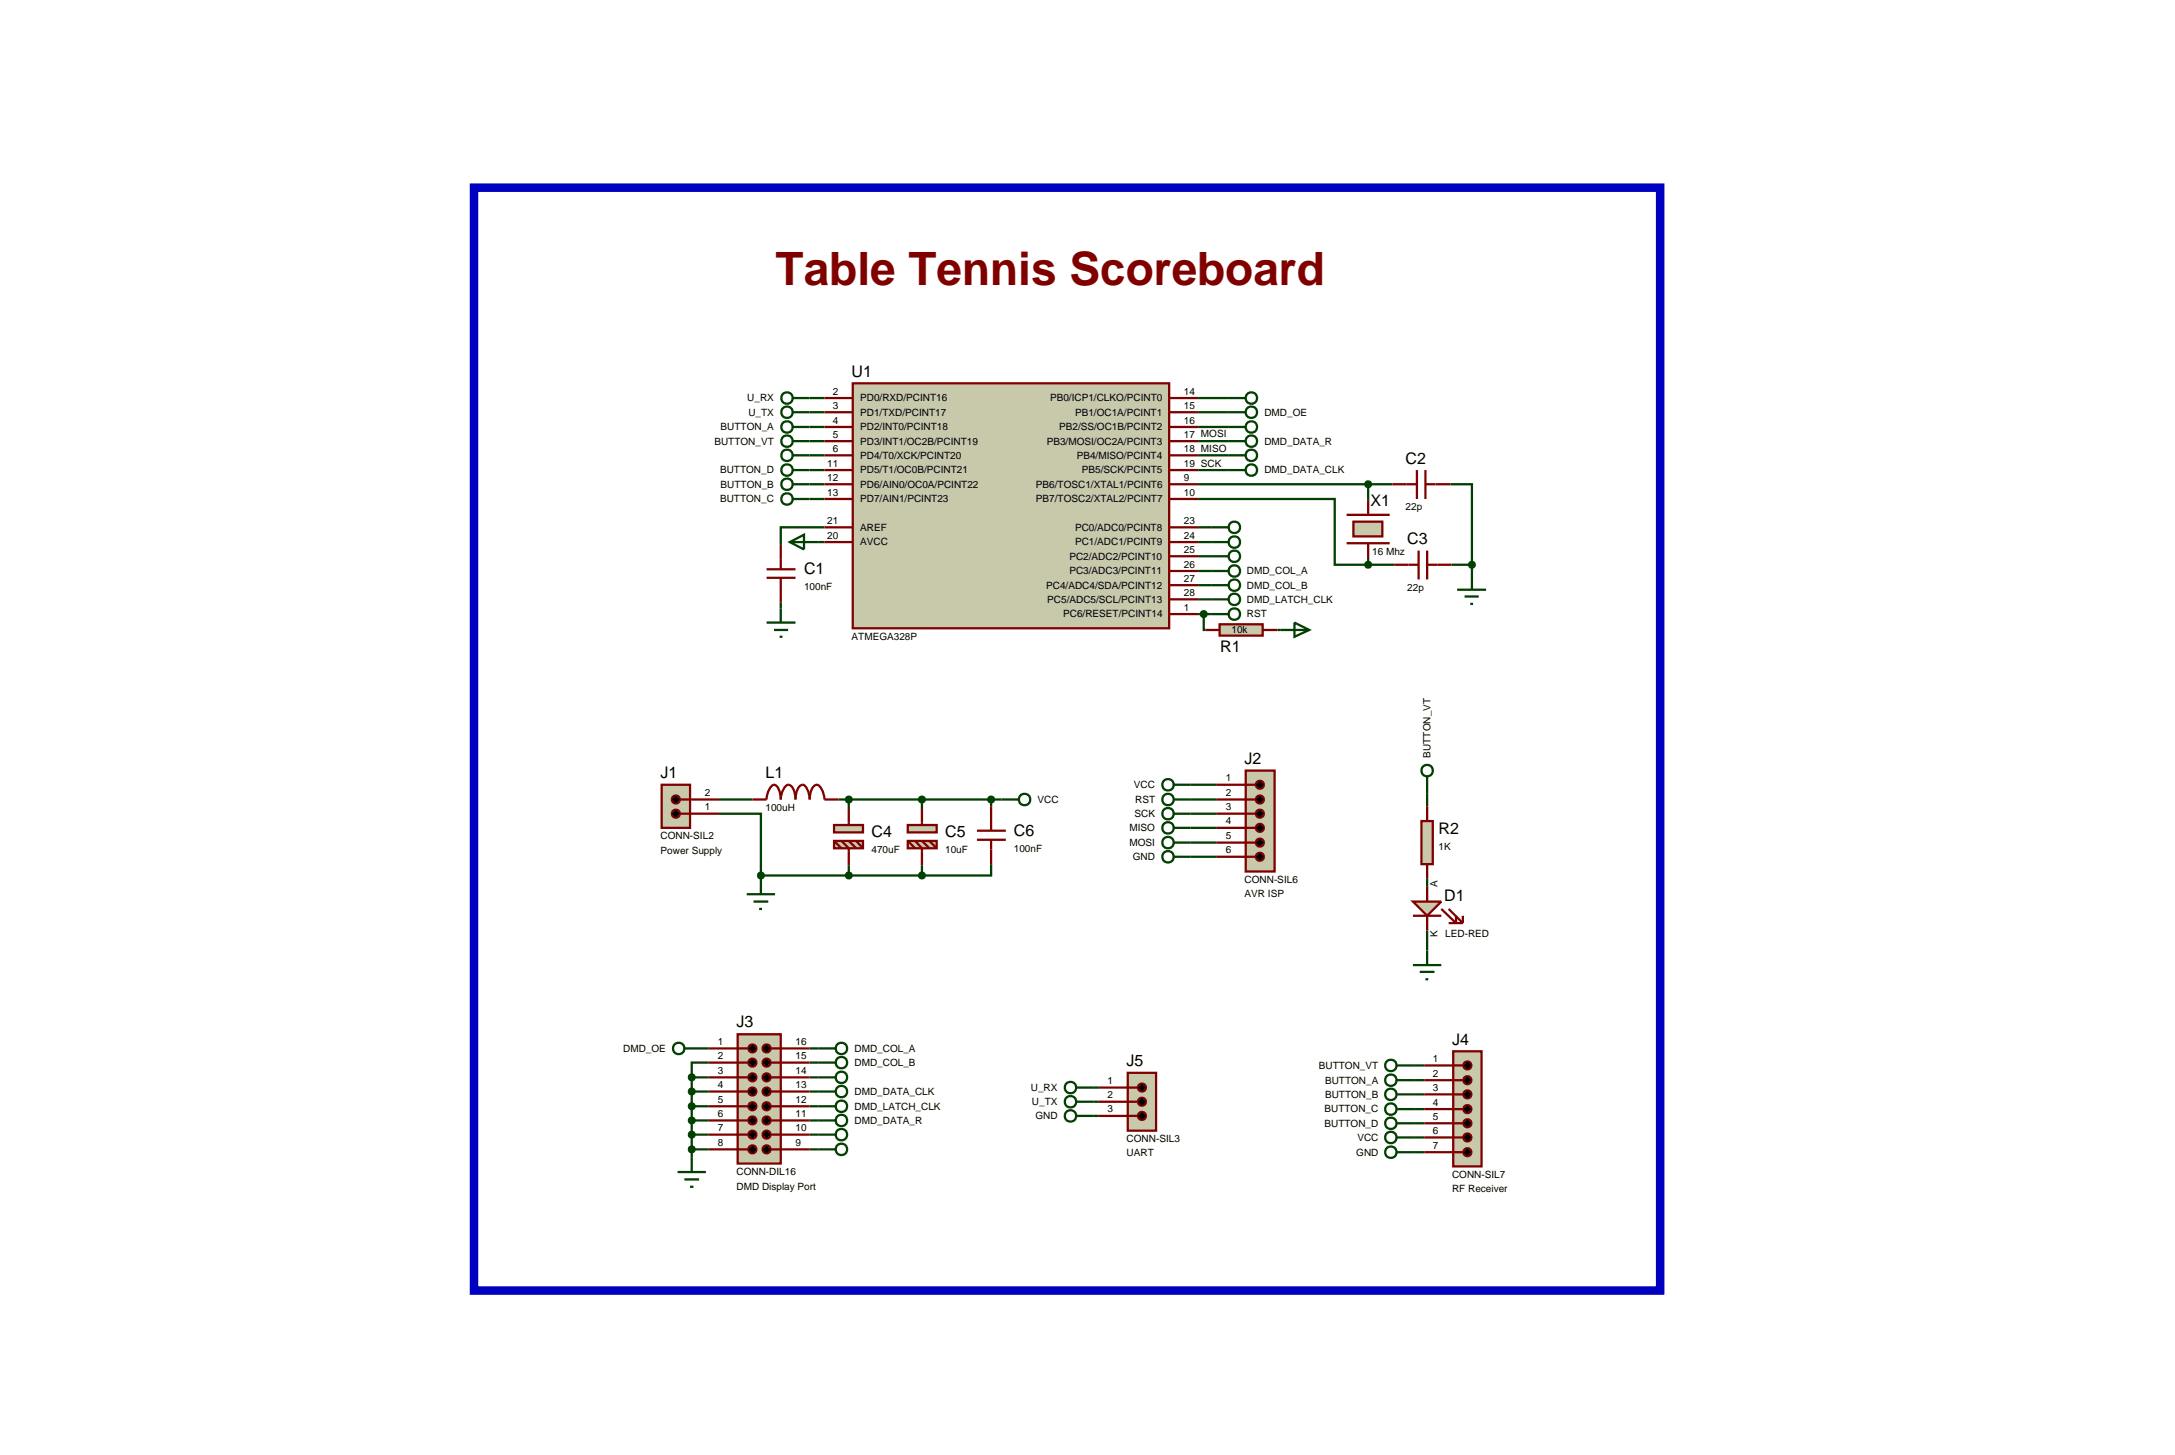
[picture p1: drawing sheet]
<svg xmlns="http://www.w3.org/2000/svg" width="384mm" height="257mm" viewBox="0 0 384 257" stroke-linecap="round" stroke-linejoin="round" font-family="sans-serif">
<g fill="none" stroke="#004000" stroke-width=".4">
<path d="M142.8 70.2h2.6M142.8 72.7h2.6M142.8 75.3h2.6M142.8 77.8h2.6M211.3 70.2h8.4M211.3 72.7h8.4M211.3 75.3h8.4M211.3 77.8h5.3M142.8 80.3h2.6M142.8 82.9h2.6M142.8 85.4h2.6M142.8 88h2.6"/>
<path d="M144.4 95.6h1M145.4 93h-7.7v3.1M211.3 88h24.1v11.6h5.9M211.3 80.3h5.3M211.3 82.9h5.3M211.3 95.6h2.3M211.3 93h2.3M211.3 98.1h2.3M211.3 85.4h34.3M241.3 85.4v2.8M241.3 98.4v1.2M241.3 99.6h4.6"/>
<path d="M255.8 85.4h3.8v14.2M256 99.6h3.6M259.6 99.6v1.8M137.7 106.3v1M211.3 100.7h2.3M211.3 103.2h2.3M211.3 105.7h2.3M211.3 108.3h2.3M212.3 108.3v2.8h.3M225.3 111.1h.5M210 138.4h4.6M251.7 139.9v2.3"/>
<path d="M126.8 143.5h7.4v10.9M126.8 141h5.9M134.2 154.4v.8M134.2 154.4h28.4M147.9 141h28.7M149.7 141v1.5M149.7 152.6v1.8M162.6 141v1.5M162.6 152.6v1.8M174.8 152.4v2h-12.2M174.8 141v1.2M210 141h4.6"/>
<path d="M210 143.5h4.6M210 146h4.6M210 148.6h4.6M210 151.1h4.6M251.7 154.9v1.5M251.7 164.1v3.5M122 190h3M122 192.5h3M122 195.1h3M122 197.6h3M122 190v14.2M123.8 184.9h1.2"/>
<path d="M125 187.4h-3v2.6M142.8 184.9h1.6M142.8 190h1.6M142.8 192.5h1.6M142.8 195.1h1.6M142.8 197.6h1.6M142.8 187.4h1.6M192.8 196.8h1M192.8 194.3h1M192.8 191.8h1M249.4 198.1h1.8M249.4 195.6h1.8"/>
<path d="M249.4 193h1.8M249.4 190.5h1.8M249.4 187.9h1.8M122 200.1h3M122 202.7h3M142.8 200.1h1.6M142.8 202.7h1.6M249.4 203.2h1.8M249.4 200.6h1.8"/>
<circle cx="220.7" cy="72.7" r="1.01"/>
<circle cx="220.7" cy="75.3" r="1.01"/>
<circle cx="220.7" cy="70.2" r="1.01"/>
</g>
<path d="M150.4 67.6h55.8v43.2h-55.8z" fill="#c8c8aa" stroke="#800000" stroke-width=".4"/>
<g fill="none" stroke="#800000" stroke-width=".4">
<path d="M145.4 70.2h5M145.4 72.7h5M145.4 77.8h5M145.4 75.3h5M206.2 70.2h5.1M206.2 72.7h5.1M206.2 77.8h5.1M206.2 75.3h5.1M137.7 96.1v4.3M145.4 85.4h5M145.4 82.9h5M145.4 80.3h5"/>
<path d="M145.4 88h5M145.4 95.6h5M145.4 93h5M206.2 85.4h5.1M206.2 82.9h5.1M206.2 80.3h5.1M206.2 88h5.1M206.2 98.1h5.1M206.2 95.6h5.1M206.2 93h5.1M135.2 100.4h5.1M135.2 101.9h5.1"/>
<path d="M137.7 101.9v4.4M206.2 108.3h5.1M206.2 105.7h5.1M206.2 103.2h5.1M206.2 100.7h5.1"/>
</g>
<g fill="none" stroke="#004000" stroke-width=".4">
<path d="M139.8 77.8h3M139.8 75.3h3M139.8 72.7h3M139.8 70.2h3M216.6 77.8h3.1M139.3 95.6l2.5-1.3v2.6zM139.3 95.6h5.1M139.8 80.3h3M139.8 82.9h3M139.8 85.4h3M139.8 88h3M213.6 95.6h3"/>
<path d="M213.6 93h3M213.6 98.1h3M216.6 80.3h3.1M216.6 82.9h3.1M135.2 109.8h5.1M136.5 111.1h2.5M137.5 112.3h.5M137.7 107.3v2.5M213.6 100.7h3M213.6 103.2h3M213.6 105.7h3M225.8 111.1h5.1"/>
<path d="M228.3 109.8l2.6 1.3-2.6 1.2z"/>
<circle cx="138.8" cy="70.2" r="1.01"/>
<circle cx="138.8" cy="75.3" r="1.01"/>
<circle cx="138.8" cy="77.8" r="1.01"/>
<circle cx="138.8" cy="72.7" r="1.01"/>
<circle cx="220.7" cy="77.8" r="1.01"/>
<circle cx="138.8" cy="80.3" r="1.01"/>
<circle cx="138.8" cy="82.9" r="1.01"/>
<circle cx="138.8" cy="88" r="1.01"/>
<circle cx="138.8" cy="85.4" r="1.01"/>
<circle cx="217.7" cy="98.1" r="1.01"/>
<circle cx="217.7" cy="93" r="1.01"/>
<circle cx="217.7" cy="95.6" r="1.01"/>
<circle cx="220.7" cy="82.9" r="1.01"/>
<circle cx="220.7" cy="80.3" r="1.01"/>
<circle cx="217.7" cy="103.2" r="1.01"/>
<circle cx="217.7" cy="100.7" r="1.01"/>
<circle cx="217.7" cy="105.7" r="1.01"/>
</g>
<path d="M83.6 33.1h209.2v194.5h-209.2z" fill="none" stroke="#0000c0" stroke-width="1.5" stroke-linecap="butt"/>
<path d="M130.1 182.4h7.6v22.8h-7.6z" fill="#c8c8aa" stroke="#800000" stroke-width=".4"/>
<g fill="none" stroke="#800000" stroke-width=".4">
<path d="M125 184.9h6.9M125 187.4h6.9M125 190h6.9M125 192.5h6.9M125 195.1h6.9M125 197.6h6.9M136 184.9h6.8M136 187.4h6.8M136 190h6.8M136 192.5h6.8M136 195.1h6.8M136 197.6h6.8"/>
<path d="M125 200.1h6.9M125 202.7h6.9M136 200.1h6.8M136 202.7h6.8"/>
</g>
<g fill="#000" stroke="#800000" stroke-width=".4">
<path d="M132.2 184.4l.5-.2-.7 .7zM132.7 184.2a.68 .68 0 0 1 .7 .7zM132.7 185.6l.7-.7a.68 .68 0 0 1-.7 .7zM132 184.9l.7 .7a.68 .68 0 0 1-.7-.7z"/>
<path d="M132.2 186.9l.5-.2-.7 .7zM132.7 186.7a.68 .68 0 0 1 .7 .7zM132.7 188.1l.7-.7a.68 .68 0 0 1-.7 .7zM132 187.4l.7 .7a.68 .68 0 0 1-.7-.7z"/>
<path d="M132.2 189.5l.5-.2-.7 .7zM132.7 189.3a.68 .68 0 0 1 .7 .7zM132.7 190.7l.7-.7a.68 .68 0 0 1-.7 .7zM132 190l.7 .7a.68 .68 0 0 1-.7-.7z"/>
<path d="M132.2 192l.5-.2-.7 .7zM132.7 191.8a.68 .68 0 0 1 .7 .7zM132.7 193.2l.7-.7a.68 .68 0 0 1-.7 .7zM132 192.5l.7 .7a.68 .68 0 0 1-.7-.7z"/>
<path d="M132.2 194.6l.5-.2-.7 .7zM132.7 194.4a.68 .68 0 0 1 .7 .7zM133.4 195.1a.68 .68 0 0 1-.7 .7zM132 195.1l.7 .7a.68 .68 0 0 1-.7-.7z"/>
<path d="M132.2 197.1l.5-.2-.7 .7zM132.7 196.9a.68 .68 0 0 1 .7 .7zM132.7 198.3l.7-.7a.68 .68 0 0 1-.7 .7zM132 197.6l.7 .7a.68 .68 0 0 1-.7-.7z"/>
<path d="M134.7 184.4l.5-.2-.7 .7zM135.2 184.2a.68 .68 0 0 1 .7 .7zM135.9 184.9a.68 .68 0 0 1-.7 .7zM134.5 184.9l.7 .7a.68 .68 0 0 1-.7-.7z"/>
<path d="M134.7 186.9l.5-.2-.7 .7zM135.2 186.7a.68 .68 0 0 1 .7 .7zM135.2 188.1l.7-.7a.68 .68 0 0 1-.7 .7zM134.5 187.4l.7 .7a.68 .68 0 0 1-.7-.7z"/>
<path d="M134.7 189.5l.5-.2-.7 .7zM135.2 189.3a.68 .68 0 0 1 .7 .7zM135.2 190.7l.7-.7a.68 .68 0 0 1-.7 .7zM134.5 190l.7 .7a.68 .68 0 0 1-.7-.7z"/>
<path d="M134.7 192l.5-.2-.7 .7zM135.2 191.8a.68 .68 0 0 1 .7 .7zM135.9 192.5a.68 .68 0 0 1-.7 .7zM134.5 192.5l.7 .7a.68 .68 0 0 1-.7-.7z"/>
<path d="M134.7 194.6l.5-.2-.7 .7zM135.2 194.4a.68 .68 0 0 1 .7 .7zM135.9 195.1a.68 .68 0 0 1-.7 .7zM134.5 195.1l.7 .7a.68 .68 0 0 1-.7-.7z"/>
<path d="M134.7 197.1l.5-.2-.7 .7zM135.2 196.9a.68 .68 0 0 1 .7 .7zM135.2 198.3l.7-.7a.68 .68 0 0 1-.7 .7zM134.5 197.6l.7 .7a.68 .68 0 0 1-.7-.7z"/>
<path d="M132.2 199.6l.5-.2-.7 .7zM132.7 199.4a.68 .68 0 0 1 .7 .7zM132.7 200.8l.7-.7a.68 .68 0 0 1-.7 .7zM132 200.1l.7 .7a.68 .68 0 0 1-.7-.7z"/>
<path d="M132.2 202.2l.5-.2-.7 .7zM132.7 202a.68 .68 0 0 1 .7 .7zM132.7 203.4l.7-.7a.68 .68 0 0 1-.7 .7zM132 202.7l.7 .7a.68 .68 0 0 1-.7-.7z"/>
<path d="M134.7 199.6l.5-.2-.7 .7zM135.2 199.4a.68 .68 0 0 1 .7 .7zM135.2 200.8l.7-.7a.68 .68 0 0 1-.7 .7zM134.5 200.1l.7 .7a.68 .68 0 0 1-.7-.7z"/>
<path d="M134.7 202.2l.5-.2-.7 .7zM135.2 202a.68 .68 0 0 1 .7 .7zM135.9 202.7a.68 .68 0 0 1-.7 .7zM134.5 202.7l.7 .7a.68 .68 0 0 1-.7-.7z"/>
</g>
<g fill="#000">
<path d="M132 184.9l.7-.7 .7 .7-.7 .7zM132.7 186.7l.7 .7-.7 .7-.7-.7zM132.7 189.3l.7 .7-.7 .7-.7-.7zM132 192.5l.7-.7 .7 .7-.7 .7zM132 195.1l.7-.7 .7 .7-.7 .7zM132 197.6l.7-.7 .7 .7-.7 .7zM135.2 184.2l.7 .7-.7 .7-.7-.7zM135.2 186.7l.7 .7-.7 .7-.7-.7zM135.2 189.3l.7 .7-.7 .7-.7-.7zM135.2 191.8l.7 .7-.7 .7-.7-.7zM135.2 194.4l.7 .7-.7 .7-.7-.7zM135.2 196.9l.7 .7-.7 .7-.7-.7z"/>
<path d="M132.7 199.4l.7 .7-.7 .7-.7-.7zM132.7 202l.7 .7-.7 .7-.7-.7zM135.2 199.4l.7 .7-.7 .7-.7-.7zM135.2 202l.7 .7-.7 .7-.7-.7z"/>
</g>
<g fill="none" stroke="#004000" stroke-width=".4">
<path d="M120.7 184.9h3.1M144.4 184.9h3M144.4 190h3M144.4 192.5h3M144.4 195.1h3M144.4 197.6h3M144.4 187.4h3M144.4 200.1h3M144.4 202.7h3"/>
<circle cx="119.7" cy="184.9" r="1.01"/>
<circle cx="148.4" cy="195.1" r="1.01"/>
<circle cx="148.4" cy="190" r="1.01"/>
<circle cx="148.4" cy="187.4" r="1.01"/>
<circle cx="148.4" cy="192.5" r="1.01"/>
<circle cx="148.4" cy="197.6" r="1.01"/>
<circle cx="148.4" cy="184.9" r="1.01"/>
<circle cx="148.4" cy="202.7" r="1.01"/>
<circle cx="148.4" cy="200.1" r="1.01"/>
</g>
<path d="M256.3 185.4h5v20.3h-5z" fill="#c8c8aa" stroke="#800000" stroke-width=".4"/>
<path d="M251.2 187.9h6.8M251.2 190.5h6.8M251.2 193h6.8M251.2 195.6h6.8M251.2 198.1h6.8M251.2 200.6h6.8M251.2 203.2h6.8" fill="none" stroke="#800000" stroke-width=".4"/>
<g fill="#000" stroke="#800000" stroke-width=".4">
<path d="M258.3 187.4l.5-.2-.7 .7zM258.8 187.2a.68 .68 0 0 1 .7 .7zM258.8 188.6l.7-.7a.68 .68 0 0 1-.7 .7zM258.1 187.9l.7 .7a.68 .68 0 0 1-.7-.7z"/>
<path d="M258.3 190l.5-.2-.7 .7zM258.8 189.8a.68 .68 0 0 1 .7 .7zM258.8 191.2l.7-.7a.68 .68 0 0 1-.7 .7zM258.1 190.5l.7 .7a.68 .68 0 0 1-.7-.7z"/>
<path d="M258.3 192.5l.5-.2-.7 .7zM258.8 192.3a.68 .68 0 0 1 .7 .7zM258.8 193.7l.7-.7a.68 .68 0 0 1-.7 .7zM258.1 193l.7 .7a.68 .68 0 0 1-.7-.7z"/>
<path d="M258.3 195.1l.5-.2-.7 .7zM258.8 194.9a.68 .68 0 0 1 .7 .7zM258.8 196.3l.7-.7a.68 .68 0 0 1-.7 .7zM258.1 195.6l.7 .7a.68 .68 0 0 1-.7-.7z"/>
<path d="M258.3 197.6l.5-.2-.7 .7zM258.8 197.4a.68 .68 0 0 1 .7 .7zM258.8 198.8l.7-.7a.68 .68 0 0 1-.7 .7zM258.1 198.1l.7 .7a.68 .68 0 0 1-.7-.7z"/>
<path d="M258.3 200.1l.5-.2-.7 .7zM258.8 199.9a.68 .68 0 0 1 .7 .7zM258.8 201.3l.7-.7a.68 .68 0 0 1-.7 .7zM258.1 200.6l.7 .7a.68 .68 0 0 1-.7-.7z"/>
<path d="M258.3 202.7l.5-.2-.7 .7zM258.8 202.5a.68 .68 0 0 1 .7 .7zM258.8 203.9l.7-.7a.68 .68 0 0 1-.7 .7zM258.1 203.2l.7 .7a.68 .68 0 0 1-.7-.7z"/>
</g>
<path d="M258.1 187.9l.7-.7 .7 .7-.7 .7zM258.1 190.5l.7-.7 .7 .7-.7 .7zM258.8 192.3l.7 .7-.7 .7-.7-.7zM258.8 194.9l.7 .7-.7 .7-.7-.7zM258.1 198.1l.7-.7 .7 .7-.7 .7zM258.1 200.6l.7-.7 .7 .7-.7 .7zM258.1 203.2l.7-.7 .7 .7-.7 .7z" fill="#000"/>
<g fill="none" stroke="#004000" stroke-width=".4">
<path d="M246.4 198.1h3M246.4 195.6h3M246.4 193h3M246.4 203.2h3M246.4 200.6h3"/>
<circle cx="245.3" cy="193" r="1.01"/>
<circle cx="245.3" cy="195.6" r="1.01"/>
<circle cx="245.3" cy="198.1" r="1.01"/>
<circle cx="245.3" cy="200.6" r="1.01"/>
<circle cx="245.3" cy="203.2" r="1.01"/>
</g>
<path d="M198.9 189.2h5v10.2h-5z" fill="#c8c8aa" stroke="#800000" stroke-width=".4"/>
<path d="M193.8 191.8h6.8M193.8 194.3h6.8M193.8 196.8h6.8" fill="none" stroke="#800000" stroke-width=".4"/>
<g fill="#000" stroke="#800000" stroke-width=".4">
<path d="M200.9 191.3l.5-.2-.7 .7zM201.4 191.1a.68 .68 0 0 1 .7 .7zM201.4 192.5l.7-.7a.68 .68 0 0 1-.7 .7zM200.7 191.8l.7 .7a.68 .68 0 0 1-.7-.7z"/>
<path d="M200.9 193.8l.5-.2-.7 .7zM201.4 193.6a.68 .68 0 0 1 .7 .7zM202.1 194.3a.68 .68 0 0 1-.7 .7zM200.7 194.3l.7 .7a.68 .68 0 0 1-.7-.7z"/>
<path d="M200.9 196.3l.5-.2-.7 .7zM201.4 196.1a.68 .68 0 0 1 .7 .7zM201.4 197.5l.7-.7a.68 .68 0 0 1-.7 .7zM200.7 196.8l.7 .7a.68 .68 0 0 1-.7-.7z"/>
</g>
<path d="M200.7 191.8l.7-.7 .7 .7-.7 .7zM200.7 194.3l.7-.7 .7 .7-.7 .7zM200.7 196.8l.7-.7 .7 .7-.7 .7z" fill="#000"/>
<path d="M116.7 138.4h5v7.6h-5z" fill="#c8c8aa" stroke="#800000" stroke-width=".4"/>
<path d="M120 143.5h6.8M120 141h6.8" fill="none" stroke="#800000" stroke-width=".4"/>
<g fill="#000" stroke="#800000" stroke-width=".4">
<path d="M118.7 143l.5-.2-.7 .7zM119.2 142.8a.68 .68 0 0 1 .7 .7zM119.9 143.5a.68 .68 0 0 1-.7 .7zM118.5 143.5l.7 .7a.68 .68 0 0 1-.7-.7z"/>
<path d="M118.7 140.5l.5-.2-.7 .7zM119.2 140.3a.68 .68 0 0 1 .7 .7zM119.9 141a.68 .68 0 0 1-.7 .7zM118.5 141l.7 .7a.68 .68 0 0 1-.7-.7z"/>
</g>
<path d="M119.2 142.8l.7 .7-.7 .7-.7-.7zM118.5 141l.7-.7 .7 .7-.7 .7z" fill="#000"/>
<g fill="none" stroke="#004000" stroke-width=".4">
<path d="M189.8 196.8h3M189.8 194.3h3M189.8 191.8h3M119.5 206.7h5M120.7 208h2.6M121.7 209.3h.6M122 204.2v2.5"/>
<circle cx="188.8" cy="191.8" r="1.01"/>
<circle cx="188.8" cy="196.8" r="1.01"/>
<circle cx="188.8" cy="194.3" r="1.01"/>
</g>
<path d="M121.6 202.4l.4-.2-.5 .5zM122 202.2l.4 .2 .1 .3zM122.5 202.7l-.2 .4-.3 .1zM121.5 202.7l.5 .5-.3-.1z" fill="#004000" stroke="#004000" stroke-width=".4"/>
<path d="M121.5 202.7l.5-.5 .5 .5-.5 .5z" fill="#004000"/>
<path d="M121.6 199.8l.4-.2-.5 .5zM122 199.6l.4 .2 .1 .3zM122.5 200.1l-.2 .4-.3 .1zM121.5 200.1l.5 .5-.3-.1z" fill="#004000" stroke="#004000" stroke-width=".4"/>
<path d="M121.5 200.1l.5-.5 .5 .5-.5 .5z" fill="#004000"/>
<path d="M121.6 197.3l.4-.2-.5 .5zM122 197.1l.3 .1 .2 .4zM122.5 197.6l-.2 .4-.3 .1zM121.5 197.6l.5 .5-.3-.1z" fill="#004000" stroke="#004000" stroke-width=".4"/>
<path d="M121.5 197.6l.5-.5 .5 .5-.5 .5z" fill="#004000"/>
<path d="M121.6 194.8l.4-.2-.5 .5zM122 194.6l.3 .1 .2 .4zM122.5 195.1l-.1 .3-.4 .2zM121.5 195.1l.5 .5-.4-.2z" fill="#004000" stroke="#004000" stroke-width=".4"/>
<path d="M121.5 195.1l.5-.5 .5 .5-.5 .5z" fill="#004000"/>
<path d="M121.6 192.2l.4-.2-.5 .5zM122 192l.3 .1 .2 .4zM122.5 192.5l-.1 .3-.4 .2zM121.5 192.5l.5 .5-.4-.2z" fill="#004000" stroke="#004000" stroke-width=".4"/>
<path d="M121.5 192.5l.5-.5 .5 .5-.5 .5z" fill="#004000"/>
<path d="M121.6 189.7l.4-.2-.5 .5zM122 189.5l.4 .2 .1 .3zM122.5 190l-.2 .4-.3 .1zM121.5 190l.5 .5-.3-.1z" fill="#004000" stroke="#004000" stroke-width=".4"/>
<path d="M121.5 190l.5-.5 .5 .5-.5 .5z" fill="#004000"/>
<path d="M249.2 159h5l-2.5 2.5z" fill="#c8c8aa" stroke="#800000" stroke-width=".4"/>
<path d="M251.7 156.4v2.6M249.2 161.5h5M251.7 161.5v2.6M254.2 160.3l2.6 2.5v-1.3M255.5 160.3l2.5 2.5M255.5 162.8h2.5M258 161.5v1.3" fill="none" stroke="#800000" stroke-width=".4"/>
<path d="M250.7 144.8h2v7.6h-2z" fill="#c8c8aa" stroke="#800000" stroke-width=".4"/>
<path d="M251.7 142.2v2.6M251.7 152.4v2.5" fill="none" stroke="#800000" stroke-width=".4"/>
<g fill="none" stroke="#004000" stroke-width=".4">
<path d="M251.7 136.9v3M249.2 170.2h5M250.4 171.4h2.6M251.4 172.7h.5M251.7 167.6v2.6"/>
<circle cx="251.7" cy="135.9" r="1.01"/>
</g>
<path d="M215.1 110.1h7.6v2h-7.6z" fill="#c8c8aa" stroke="#800000" stroke-width=".4"/>
<path d="M212.6 111.1h2.5M222.7 111.1h2.6" fill="none" stroke="#800000" stroke-width=".4"/>
<g fill="none" stroke="#004000" stroke-width=".4">
<path d="M213.6 108.3h3"/>
<circle cx="217.7" cy="108.3" r="1.01"/>
</g>
<path d="M212 107.9l.3-.1-.5 .5zM212.3 107.8l.3 .1 .2 .4zM212.3 108.8l.5-.5-.2 .4zM211.8 108.3l.5 .5-.4-.2z" fill="#004000" stroke="#004000" stroke-width=".4"/>
<path d="M212.3 107.8l.5 .5-.5 .5-.5-.5z" fill="#004000"/>
<path d="M132.7 141h2.5a2.79 2.79 0 0 1 1.3-2.6 1.5 1.5 0 0 1 1 1.3l.2 1.3a2.79 2.79 0 0 1 1.3-2.6 1.5 1.5 0 0 1 1.1 1.3l.2 1.3a3.2 3.2 0 0 1 .9-2.5l.4-.1a2.77 2.77 0 0 1 1.2 2.6 3.2 3.2 0 0 1 .9-2.5 .9 .9 0 0 1 1.2 .7l.4 1.2 .1 .6h2.5" fill="none" stroke="#800000" stroke-width=".4"/>
<g fill="none" stroke="#004000" stroke-width=".4">
<path d="M246.4 190.5h3M246.4 187.9h3"/>
<circle cx="245.3" cy="187.9" r="1.01"/>
<circle cx="245.3" cy="190.5" r="1.01"/>
</g>
<path d="M219.7 135.9h5.1v17.8h-5.1z" fill="#c8c8aa" stroke="#800000" stroke-width=".4"/>
<path d="M237.5 90.8h7.6M237.5 95.8h7.6M214.6 138.4h6.9M214.6 141h6.9M214.6 143.5h6.9M214.6 146h6.9M214.6 148.6h6.9M214.6 151.1h6.9" fill="none" stroke="#800000" stroke-width=".4"/>
<g fill="#000" stroke="#800000" stroke-width=".4">
<path d="M221.7 137.9l.5-.2-.7 .7zM222.2 137.7a.68 .68 0 0 1 .7 .7zM222.2 139.1l.7-.7a.68 .68 0 0 1-.7 .7zM221.5 138.4l.7 .7a.68 .68 0 0 1-.7-.7z"/>
<path d="M221.7 140.5l.5-.2-.7 .7zM222.2 140.3a.68 .68 0 0 1 .7 .7zM222.2 141.7l.7-.7a.68 .68 0 0 1-.7 .7zM221.5 141l.7 .7a.68 .68 0 0 1-.7-.7z"/>
<path d="M221.7 143l.5-.2-.7 .7zM222.2 142.8a.68 .68 0 0 1 .7 .7zM222.2 144.2l.7-.7a.68 .68 0 0 1-.7 .7zM221.5 143.5l.7 .7a.68 .68 0 0 1-.7-.7z"/>
<path d="M221.7 145.5l.5-.2-.7 .7zM222.2 145.3a.68 .68 0 0 1 .7 .7zM222.2 146.7l.7-.7a.68 .68 0 0 1-.7 .7zM221.5 146l.7 .7a.68 .68 0 0 1-.7-.7z"/>
<path d="M221.7 148.1l.5-.2-.7 .7zM222.2 147.9a.68 .68 0 0 1 .7 .7zM222.2 149.3l.7-.7a.68 .68 0 0 1-.7 .7zM221.5 148.6l.7 .7a.68 .68 0 0 1-.7-.7z"/>
<path d="M221.7 150.6l.5-.2-.7 .7zM222.2 150.4a.68 .68 0 0 1 .7 .7zM222.2 151.8l.7-.7a.68 .68 0 0 1-.7 .7zM221.5 151.1l.7 .7a.68 .68 0 0 1-.7-.7z"/>
</g>
<path d="M222.2 137.7l.7 .7-.7 .7-.7-.7zM222.2 140.3l.7 .7-.7 .7-.7-.7zM222.2 142.8l.7 .7-.7 .7-.7-.7zM222.2 145.3l.7 .7-.7 .7-.7-.7zM222.2 147.9l.7 .7-.7 .7-.7-.7zM222.2 150.4l.7 .7-.7 .7-.7-.7z" fill="#000"/>
<g fill="none" stroke="#004000" stroke-width=".4">
<path d="M207 138.4h3M207 143.5h3M207 146h3M207 148.6h3M207 151.1h3"/>
<circle cx="206" cy="138.4" r="1.01"/>
<circle cx="206" cy="151.1" r="1.01"/>
<circle cx="206" cy="146" r="1.01"/>
<circle cx="206" cy="148.6" r="1.01"/>
<circle cx="206" cy="143.5" r="1.01"/>
</g>
<path d="M238.7 92h5.1v2.6h-5.1z" fill="#c8c8aa" stroke="#800000" stroke-width=".4"/>
<path d="M241.3 88.2v2.6M241.3 95.8v2.6M245.6 85.4h4.3M245.9 99.6h4.3M249.9 82.9v5.1M250.2 97.1v5.1M251.4 82.9v5.1M251.4 85.4h4.4M251.7 97.1v5.1M251.7 99.6h4.3" fill="none" stroke="#800000" stroke-width=".4"/>
<path d="M241 85l.3-.1-.5 .5zM241.3 84.9l.4 .2 .1 .3zM241.8 85.4l-.1 .3-.4 .2zM240.8 85.4l.5 .5-.4-.2z" fill="#004000" stroke="#004000" stroke-width=".4"/>
<path d="M241.3 84.9l.5 .5-.5 .5-.5-.5z" fill="#004000"/>
<path d="M241 99.2l.3-.1-.5 .5zM241.3 99.1l.4 .2 .1 .3zM241.8 99.6l-.1 .3-.4 .2zM240.8 99.6l.5 .5-.4-.2z" fill="#004000" stroke="#004000" stroke-width=".4"/>
<path d="M241.3 99.1l.5 .5-.5 .5-.5-.5z" fill="#004000"/>
<path d="M259.3 99.2l.3-.1-.5 .5zM259.6 99.1l.4 .2 .1 .3zM260.1 99.6l-.1 .3-.4 .2zM259.1 99.6l.5 .5-.4-.2z" fill="#004000" stroke="#004000" stroke-width=".4"/>
<path d="M259.6 99.1l.5 .5-.5 .5-.5-.5z" fill="#004000"/>
<g fill="none" stroke="#004000" stroke-width=".4">
<path d="M257 104h5.1M258.3 105.2h2.5M259.3 106.5h.5M259.6 101.4v2.6M207 141h3"/>
<circle cx="206" cy="141" r="1.01"/>
</g>
<g fill="#c8c8aa" stroke="#800000" stroke-width=".4">
<path d="M147.1 145.5h5.1v1.3h-5.1z"/>
<path d="M147.1 148.3h5.1v1.3h-5.1z"/>
</g>
<path d="M147.1 148.3l1.3 1.3M148.4 148.3l1.3 1.3v3M149.7 142.5v3M149.7 148.3l1.3 1.3M151 148.3l1.2 1.3" fill="none" stroke="#800000" stroke-width=".4"/>
<g fill="#c8c8aa" stroke="#800000" stroke-width=".4">
<path d="M160.1 145.5h5.1v1.3h-5.1z"/>
<path d="M160.1 148.3h5.1v1.3h-5.1z"/>
</g>
<path d="M160.1 148.3l1.3 1.3M161.4 148.3l1.2 1.3v3M162.6 142.5v3M162.6 148.3l1.3 1.3M163.9 148.3l1.3 1.3M172.3 148.1h5.1M172.3 146.5h5.1M174.8 142.2v4.3M174.8 148.1v4.3" fill="none" stroke="#800000" stroke-width=".4"/>
<path d="M149.3 140.7l.4-.2-.5 .5zM149.7 140.5l.3 .1 .2 .4zM149.7 141.5l.5-.5-.2 .4zM149.2 141l.5 .5-.4-.2z" fill="#004000" stroke="#004000" stroke-width=".4"/>
<path d="M149.2 141l.5-.5 .5 .5-.5 .5z" fill="#004000"/>
<path d="M131.7 157.7h5M132.9 159h2.6M134.2 155.2v2.5M133.9 160.3h.5" fill="none" stroke="#004000" stroke-width=".4"/>
<path d="M149.4 154l.3-.1-.5 .5zM149.7 153.9l.3 .1 .2 .4zM150.2 154.4l-.1 .3-.4 .2zM149.2 154.4l.5 .5-.4-.2z" fill="#004000" stroke="#004000" stroke-width=".4"/>
<path d="M149.2 154.4l.5-.5 .5 .5-.5 .5z" fill="#004000"/>
<path d="M133.9 154l.3-.1-.5 .5zM134.2 153.9l.3 .1 .2 .4zM134.7 154.4l-.2 .4-.3 .1zM133.7 154.4l.5 .5-.4-.2z" fill="#004000" stroke="#004000" stroke-width=".4"/>
<path d="M134.2 153.9l.5 .5-.5 .5-.5-.5z" fill="#004000"/>
<g fill="none" stroke="#004000" stroke-width=".4">
<path d="M176.6 141h3.1"/>
<circle cx="180.7" cy="141" r="1.01"/>
</g>
<path d="M174.4 140.7l.4-.2-.5 .5zM174.8 140.5l.3 .1 .2 .4zM175.3 141l-.1 .3-.4 .2zM174.3 141l.5 .5-.4-.2z" fill="#004000" stroke="#004000" stroke-width=".4"/>
<path d="M174.3 141l.5-.5 .5 .5-.5 .5z" fill="#004000"/>
<path d="M162.2 140.7l.4-.2-.5 .5zM162.6 140.5l.3 .1 .2 .4zM162.6 141.5l.5-.5-.2 .4zM162.1 141l.5 .5-.4-.2z" fill="#004000" stroke="#004000" stroke-width=".4"/>
<path d="M162.6 140.5l.5 .5-.5 .5-.5-.5z" fill="#004000"/>
<path d="M162.3 154l.3-.1-.5 .5zM162.6 153.9l.3 .1 .2 .4zM163.1 154.4l-.2 .4-.3 .1zM162.1 154.4l.5 .5-.4-.2z" fill="#004000" stroke="#004000" stroke-width=".4"/>
<path d="M162.6 153.9l.5 .5-.5 .5-.5-.5z" fill="#004000"/>
<text font-size="8.1" fill="#800000" x="136.8" y="50.3">Table Tennis Scoreboard</text>
<g font-size="2.8">
<text x="150.2" y="66.5">U1</text>
<text x="247.9" y="81.8">C2</text>
<text x="241.7" y="89.3">X1</text>
<text x="248.2" y="96">C3</text>
<text x="141.8" y="101.2">C1</text>
<text x="215.2" y="115.1">R1</text>
<text x="116.5" y="137.3">J1</text>
<text x="135" y="137.3">L1</text>
<text x="219.5" y="134.8">J2</text>
<text x="153.7" y="147.6">C4</text>
<text x="166.7" y="147.6">C5</text>
<text x="178.8" y="147.4">C6</text>
<text x="253.7" y="147.1">R2</text>
<text x="254.7" y="159">D1</text>
<text x="129.9" y="181.2">J3</text>
<text x="256.1" y="184.3">J4</text>
<text x="198.7" y="188.1">J5</text>
</g>
<g font-size="1.8">
<text x="131.8" y="70.8">U_RX</text>
<text x="146.9" y="69.6">2</text>
<text x="151.7" y="70.8">PD0/RXD/PCINT16</text>
<text x="185.2" y="70.8">PB0/ICP1/CLKO/PCINT0</text>
<text x="208.8" y="69.6">14</text>
<text x="127.1" y="75.9">BUTTON_A</text>
<text x="132" y="73.3">U_TX</text>
<text x="146.9" y="77.2">5</text>
<text x="146.9" y="74.7">4</text>
<text x="146.9" y="72.1">3</text>
<text x="151.7" y="75.9">PD2/INT0/PCINT18</text>
<text x="151.7" y="73.3">PD1/TXD/PCINT17</text>
<text x="186.8" y="75.9">PB2/SS/OC1B/PCINT2</text>
<text x="189.6" y="73.3">PB1/OC1A/PCINT1</text>
<text x="208.8" y="72.1">15</text>
<text x="208.8" y="77.2">17 MOSI</text>
<text x="208.8" y="74.7">16</text>
<text x="223" y="73.3">DMD_OE</text>
<text x="126" y="78.4">BUTTON_VT</text>
<text x="127" y="83.5">BUTTON_D</text>
<text x="145.9" y="82.3">11</text>
<text x="146.9" y="79.7">6</text>
<text x="151.7" y="83.5">PD5/T1/OC0B/PCINT21</text>
<text x="151.7" y="80.9">PD4/T0/XCK/PCINT20</text>
<text x="151.7" y="78.4">PD3/INT1/OC2B/PCINT19</text>
<text x="184.6" y="78.4">PB3/MOSI/OC2A/PCINT3</text>
<text x="189.9" y="80.9">PB4/MISO/PCINT4</text>
<text x="190.8" y="83.5">PB5/SCK/PCINT5</text>
<text x="208.8" y="79.7">18 MISO</text>
<text x="208.8" y="82.3">19 SCK</text>
<text x="223" y="78.4">DMD_DATA_R</text>
<text x="223" y="83.5">DMD_DATA_CLK</text>
<text x="127" y="88.6">BUTTON_C</text>
<text x="127.1" y="86">BUTTON_B</text>
<text x="145.9" y="84.8">12</text>
<text x="145.9" y="87.4">13</text>
<text x="151.7" y="86">PD6/AIN0/OC0A/PCINT22</text>
<text x="151.7" y="88.6">PD7/AIN1/PCINT23</text>
<text x="182.7" y="88.6">PB7/TOSC2/XTAL2/PCINT7</text>
<text x="182.7" y="86">PB6/TOSC1/XTAL1/PCINT6</text>
<text x="208.8" y="87.4">10</text>
<text x="208.8" y="84.8">9</text>
<text x="247.9" y="90">22p</text>
<text x="145.9" y="95">20</text>
<text x="145.9" y="92.4">21</text>
<text x="151.7" y="93.6">AREF</text>
<text x="189.6" y="93.6">PC0/ADC0/PCINT8</text>
<text x="208.8" y="95">24</text>
<text x="208.8" y="92.4">23</text>
<text x="151.7" y="96.2">AVCC</text>
<text x="188.6" y="101.3">PC3/ADC3/PCINT11</text>
<text x="188.6" y="98.7">PC2/ADC2/PCINT10</text>
<text x="189.6" y="96.2">PC1/ADC1/PCINT9</text>
<text x="208.8" y="100.1">26</text>
<text x="208.8" y="97.5">25</text>
<text x="219.9" y="101.3">DMD_COL_A</text>
<text x="242" y="97.9">16 Mhz</text>
<text x="141.8" y="104">100nF</text>
<text x="184.5" y="103.8">PC4/ADC4/SDA/PCINT12</text>
<text x="184.7" y="106.3">PC5/ADC5/SCL/PCINT13</text>
<text x="208.8" y="107.7">1</text>
<text x="208.8" y="105.1">28</text>
<text x="208.8" y="102.6">27</text>
<text x="219.9" y="103.8">DMD_COL_B</text>
<text x="219.9" y="106.3">DMD_LATCH_CLK</text>
<text x="248.2" y="104.2">22p</text>
<text x="150.2" y="112.8">ATMEGA328P</text>
<text x="187.5" y="108.9">PC6/RESET/PCINT14</text>
<text x="217.2" y="111.6">10k</text>
<text x="219.9" y="108.9">RST</text>
<text x="216.2" y="137.8">1</text>
<text x="252.3" y="133.6" transform="rotate(-90 252.3 133.6)">BUTTON_VT</text>
<text x="124.3" y="142.9">1</text>
<text x="124.3" y="140.4">2</text>
<text x="135" y="143">100uH</text>
<text x="183" y="141.6">VCC</text>
<text x="200" y="139">VCC</text>
<text x="200.2" y="141.6">RST</text>
<text x="216.2" y="140.4">2</text>
<text x="216.2" y="142.9">3</text>
<text x="116.5" y="148">CONN-SIL2</text>
<text x="199.2" y="146.6">MISO</text>
<text x="199.2" y="149.2">MOSI</text>
<text x="200.1" y="144.1">SCK</text>
<text x="216.2" y="145.4">4</text>
<text x="216.2" y="148">5</text>
<text x="253.7" y="149.9">1K</text>
<text x="116.5" y="150.6">Power Supply</text>
<text x="153.7" y="150.4">470uF</text>
<text x="166.7" y="150.4">10uF</text>
<text x="178.8" y="150.2">100nF</text>
<text x="199.8" y="151.7">GND</text>
<text x="216.2" y="150.5">6</text>
<text x="219.5" y="155.7">CONN-SIL6</text>
<text x="219.5" y="158.2">AVR ISP</text>
<text x="253.5" y="156.4" transform="rotate(-90 253.5 156.4)">A</text>
<text x="253.5" y="165.3" transform="rotate(-90 253.5 165.3)">K</text>
<text x="254.9" y="165.2">LED-RED</text>
<text x="109.9" y="185.5">DMD_OE</text>
<text x="126.6" y="184.3">1</text>
<text x="140.3" y="184.3">16</text>
<text x="150.7" y="185.5">DMD_COL_A</text>
<text x="126.6" y="186.8">2</text>
<text x="126.6" y="189.4">3</text>
<text x="126.6" y="191.9">4</text>
<text x="140.3" y="186.8">15</text>
<text x="140.3" y="189.4">14</text>
<text x="140.3" y="191.9">13</text>
<text x="150.7" y="188">DMD_COL_B</text>
<text x="195.3" y="191.2">1</text>
<text x="232.6" y="188.5">BUTTON_VT</text>
<text x="233.7" y="191.1">BUTTON_A</text>
<text x="252.7" y="187.3">1</text>
<text x="252.7" y="189.9">2</text>
<text x="126.6" y="194.5">5</text>
<text x="126.6" y="197">6</text>
<text x="140.3" y="194.5">12</text>
<text x="140.3" y="197">11</text>
<text x="150.7" y="193.1">DMD_DATA_CLK</text>
<text x="150.7" y="195.7">DMD_LATCH_CLK</text>
<text x="181.8" y="192.4">U_RX</text>
<text x="182" y="194.9">U_TX</text>
<text x="182.6" y="197.4">GND</text>
<text x="195.3" y="193.7">2</text>
<text x="195.3" y="196.2">3</text>
<text x="233.6" y="196.2">BUTTON_C</text>
<text x="233.7" y="193.6">BUTTON_B</text>
<text x="252.7" y="192.4">3</text>
<text x="252.7" y="195">4</text>
<text x="252.7" y="197.5">5</text>
<text x="126.6" y="199.5">7</text>
<text x="126.6" y="202.1">8</text>
<text x="140.3" y="199.5">10</text>
<text x="140.3" y="202.1">9</text>
<text x="150.7" y="198.2">DMD_DATA_R</text>
<text x="198.7" y="201.4">CONN-SIL3</text>
<text x="198.7" y="203.9">UART</text>
<text x="233.6" y="198.7">BUTTON_D</text>
<text x="239.2" y="203.8">GND</text>
<text x="239.4" y="201.2">VCC</text>
<text x="252.7" y="200">6</text>
<text x="252.7" y="202.6">7</text>
<text x="129.9" y="207.2">CONN-DIL16</text>
<text x="129.9" y="209.8">DMD Display Port</text>
<text x="256.1" y="207.7">CONN-SIL7</text>
<text x="256.1" y="210.3">RF Receiver</text>
</g>
</svg>
